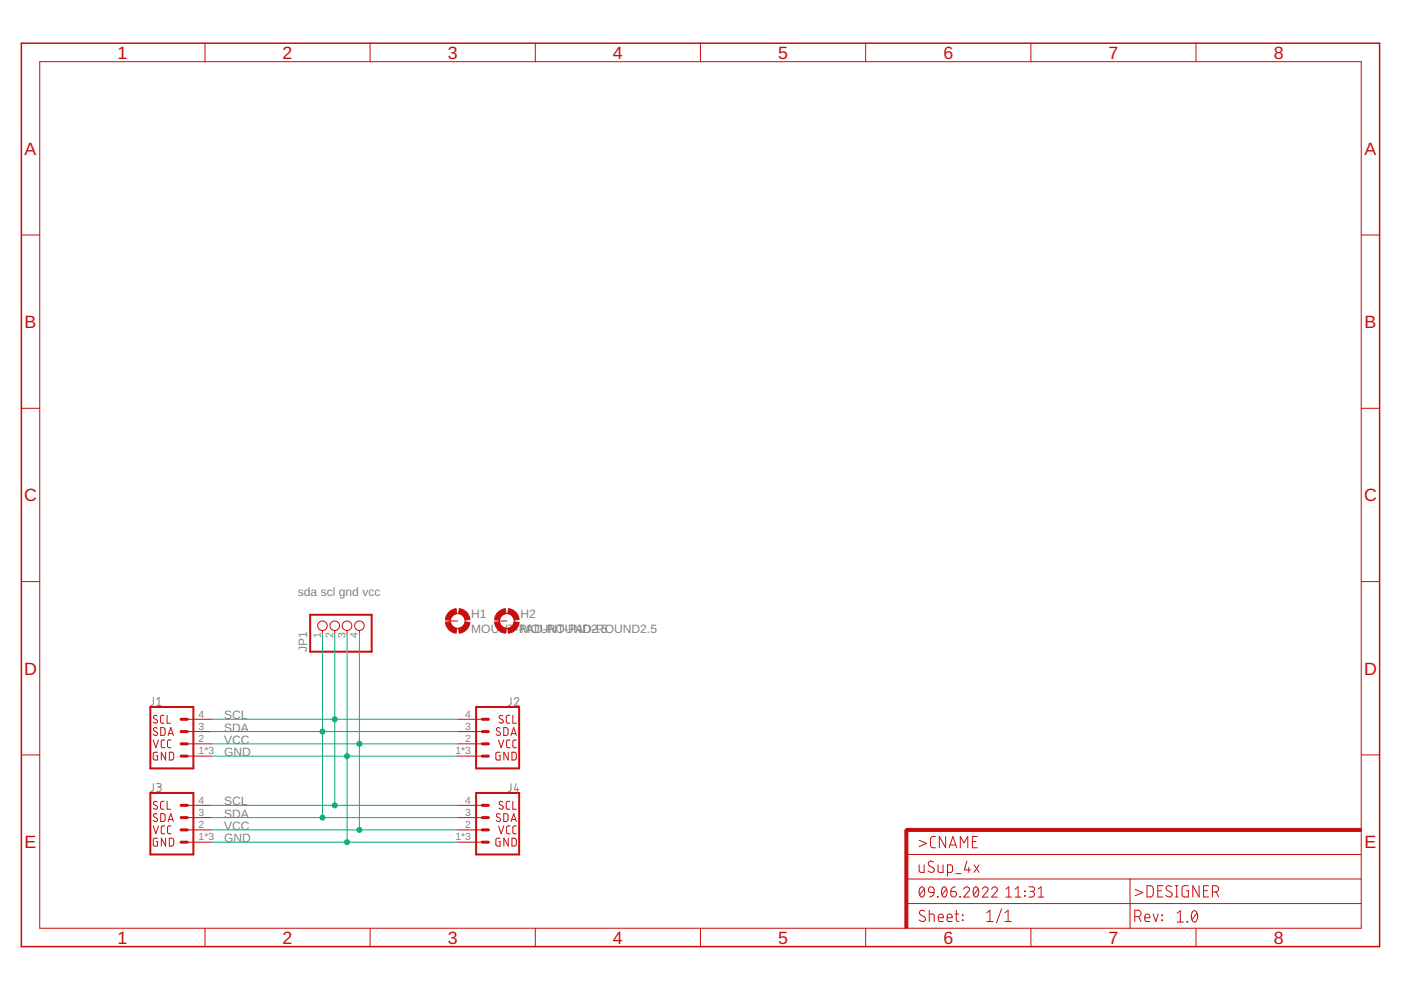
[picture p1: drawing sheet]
<svg xmlns="http://www.w3.org/2000/svg" width="297mm" height="210mm" viewBox="0 0 297 210" stroke-linecap="round" stroke-linejoin="round" font-family="sans-serif">
<path d="M32.5 147.9v1.4l-.5 .3M33.3 149.6h.9M33.3 148.3l.4-.4v1.7M108.4 147.9l-.1 1.4-.5 .3M109.1 148.3a.46 .46 0 0 1 .6-.4 .46 .46 0 0 1 .2 .7l-.8 1h.9M32.5 166.1v1.5l-.2 .2h-.3M33.3 166.1h.5a.37 .37 0 0 1 .4 .4 .37 .37 0 0 1-.4 .4h-.4M33.7 166.9a.46 .46 0 0 1 .5 .4 .46 .46 0 0 1-.5 .5h-.4M108.4 166.1l-.1 1.5-.2 .2h-.3M109.4 166.1l-.3 1.3h.9M109.7 167v.8" fill="none" stroke="#808080" stroke-width=".21"/>
<path d="M65.8 130.3h13v7.9h-13zM31.9 149.9h9.1v13h-9.1zM100.9 149.9h9.2v13h-9.2zM31.9 168.1h9.1v13.1h-9.1zM100.9 168.1h9.2v13.1h-9.2z" fill="none" stroke="#c90d0c" stroke-width=".42"/>
<g fill="none" stroke="#c90d0c" stroke-width=".63">
<path d="M38.4 155.1h1.3M38.4 157.7h1.3M38.4 152.5h1.3M102.3 155.1h1.2M102.3 157.7h1.2M102.3 152.5h1.2M38.4 160.3h1.3M38.4 176h1.3M38.4 173.4h1.3M38.4 178.6h1.3M38.4 170.8h1.3M102.3 160.3h1.2"/>
<path d="M102.3 176h1.2M102.3 173.4h1.2M102.3 178.6h1.2M102.3 170.8h1.2M193.5 176h-1.3v1.2"/>
</g>
<g fill="none" stroke="#c90d0c" stroke-width=".21">
<path d="M8.4 13.1h280.2v183.7h-280.2zM43.5 9.2v3.9M78.5 9.2v3.9M113.5 9.2v3.9M148.5 9.2v3.9M183.5 9.2v3.9M218.6 9.2v3.9M253.6 9.2v3.9M4.5 49.8h3.9M288.6 49.8h3.9M4.5 86.6h3.9M288.6 86.6h3.9"/>
<path d="M4.5 123.3h3.9M68.4 133.7v.6M71 133.7v.6M73.6 133.7v.6M76.2 133.7v.6M94.4 131.7h2.6M104.9 131.7h2.6M288.6 123.3h3.9M32.5 156.9l.5 1.6 .6-1.6M33.3 154.4l-.4-.1-.4 .3 .1 .3 .6 .3a.45 .45 0 0 1 0 .8 .45 .45 0 0 1-.7-.3M33.3 151.8l-.4-.1-.3 .1-.1 .2 .1 .3 .6 .3a.45 .45 0 0 1 0 .7 .45 .45 0 0 1-.7-.2M33.4 159.5h-.7l-.2 .2v1.2l.2 .2h.7v-.9h-.3"/>
<path d="M34.1 154.3h.6l.3 .3v1.1l-.3 .2h-.6zM34.8 151.7l-.7 .1-.1 .2 .1 1.1 .2 .2h.5M34.9 156.9h-.5l-.2 .3v1.1l.2 .2h.5M35.1 159.5v1.6l-.9-1.6v1.6M35.4 151.7v1.6h.8M35.6 155.9l.6-1.6 .6 1.6M35.8 155.5h.8M35.9 159.5h.7l.2 .3v.9l-.2 .4h-.7zM36.3 156.9h-.5l-.3 .3v1.1l.3 .2h.5M39.7 157.7h5.2M39.7 155.1h5.2M39.7 152.5h5.2"/>
<path d="M97 157.7h5.3M97 155.1h5.3M97 152.5h5.3M105.7 156.9l.6 1.6 .5-1.6M106 154.4l-.4-.1-.4 .3 .1 .3 .6 .3a.45 .45 0 0 1 0 .8 .45 .45 0 0 1-.7-.3M106 159.5h-.7l-.1 .2-.1 1.1 .2 .3h.7v-.9h-.2M106.6 151.8a.42 .42 0 0 0-.6-.1 .42 .42 0 0 0-.1 .6l.6 .3a.42 .42 0 0 1 .1 .7 .42 .42 0 0 1-.6-.1l-.2-.1M106.8 154.3h.6l.3 .3v1.1l-.3 .2h-.6zM107.8 159.5v1.6l-1-1.6v1.6M108.1 151.7l-.7 .1-.1 .2 .1 1.1 .2 .2h.5M108.1 156.9h-.5l-.2 .3v1.1l.2 .2h.5M108.4 155.9l.5-1.6 .6 1.6"/>
<path d="M108.5 155.5h.8M108.5 159.5h.7l.2 .3 .1 .9-.3 .4h-.7zM108.7 151.7v1.6h.8M109.5 156.9h-.5l-.3 .3 .1 1.1 .2 .2h.5M4.5 160.1h3.9M32.5 175.1l.5 1.7 .6-1.7M33.3 172.7l-.4-.2-.3 .1-.1 .3 .1 .2 .6 .4a.45 .45 0 0 1 0 .7 .45 .45 0 0 1-.7-.3M33.3 170.1l-.5-.2-.3 .4 .1 .2 .6 .4a.45 .45 0 0 1 0 .7 .45 .45 0 0 1-.7-.3M33.4 177.7h-.5l-.4 .2v1.1l.2 .4h.7v-.9h-.3M34.1 172.5l.6 .1 .3 .2v1.1l-.3 .2-.6 .1zM34.8 169.9h-.5l-.3 .4 .1 1 .2 .3h.5M34.9 175.1l-.5 .1-.2 .3v1.1l.2 .2h.5"/>
<path d="M35.1 177.7v1.7l-.9-1.7v1.7M35.4 169.9v1.7h.8M35.6 174.2l.6-1.7 .6 1.7M35.8 173.8h.8M35.9 177.7l.7 .1 .2 .2v.9l-.2 .5h-.7zM36.3 175.1l-.7 .1-.1 .3v1.1l.3 .2h.5M39.7 160.3h5.2M39.7 178.6h5.2M39.7 176h5.2M39.7 173.4h5.2M39.7 170.8h5.2M97 160.3h5.3"/>
<path d="M97 178.6h5.3M97 176h5.3M97 173.4h5.3M97 170.8h5.3M105.7 175.1l.6 1.7 .5-1.7M106 172.7l-.4-.2-.3 .1-.1 .3 .1 .2 .6 .4a.45 .45 0 0 1 0 .7 .45 .45 0 0 1-.7-.3M106 177.7h-.5l-.3 .2-.1 1.1 .2 .4h.7v-.9h-.2M106.6 170.1a.42 .42 0 0 0-.6-.2 .42 .42 0 0 0-.1 .6l.6 .4a.42 .42 0 0 1 .1 .6 .42 .42 0 0 1-.6 0l-.2-.2M106.8 172.5l.6 .1 .3 .2v1.1l-.3 .2-.6 .1zM107.8 177.7v1.7l-1-1.7v1.7M108.1 169.9h-.5l-.3 .4 .1 1 .2 .3h.5M108.1 175.1l-.6 .1-.1 .3v1.1l.2 .2h.5"/>
<path d="M108.4 174.2l.5-1.7 .6 1.7M108.5 173.8h.8M108.5 177.7l.7 .1 .2 .2 .1 .9-.3 .5h-.7zM108.7 169.9v1.7h.8M109.5 175.1l-.7 .1-.1 .3 .1 1.1 .2 .2h.5M194.9 178.2l1.6 .6-1.6 .7M198.4 177.4h-.8l-.3 .5v1.5l.4 .3h.7M200.5 177.4v2.3l-1.3-2.3v2.3M201.2 179.7l.8-2.3 .8 2.3M201.4 179.2h1.2M203.6 179.7v-2.3l.8 1.3 .8-1.3v2.3M206.2 178.4h.7"/>
<path d="M207.2 177.4h-1v2.3h1M288.6 160.1h3.9M43.5 196.8v3.9M78.5 196.8v3.9M113.5 196.8v3.9M148.5 196.8v3.9M183.5 196.8v3.9M192.2 191.6h96.4M192.2 186.4h96.4M192.2 181.2h96.4M194.9 183.4v1.3l.4 .3h.6v-1.6M195.1 188.2l.2-.1a.9 .9 0 0 1 .7 1.3v.3a.52 .52 0 0 1-.5 .5 .52 .52 0 0 1-.6-.5v-.9z"/>
<path d="M195.9 188.5l-.9 1.2M196.1 193.2a.6 .6 0 0 0-.9-.1 .6 .6 0 0 0 0 .9l.7 .4a.6 .6 0 0 1 .1 .9 .6 .6 0 0 1-.9-.1l-.2-.1M197 188.3l.5-.3 .5 .4v.8h-.7a.58 .58 0 0 1-.3-.9zM197 193.8l1 .1 .1 1.5M197 193v2.4M198 182.8a.6 .6 0 0 0-1-.1 .6 .6 0 0 0 .1 .9l.7 .4a.6 .6 0 0 1 .1 .9 .6 .6 0 0 1-.9-.1l-.3-.2M198 189.2l-.2 .7-.7 .3M198.8 190.1l.1 .1zM198.9 183.4v1.3l.4 .3h.6v-1.6M198.9 194.6h1.1a.55 .55 0 0 0-.4-.8 .55 .55 0 0 0-.7 .5l.2 1 .9 .1M199.9 188.2l.1-.1a.92 .92 0 0 1 .8 1.3l-.1 .3a.52 .52 0 0 1-.5 .5 .52 .52 0 0 1-.5-.5l-.1-.9zM200.7 188.5l-1 1.2"/>
<path d="M200.8 194.6h1.1a.55 .55 0 0 0-.4-.8 .55 .55 0 0 0-.7 .5l.1 1 1 .1M200.9 185h.6l.4-.3v-1.1l-.2-.2h-.8v2.4M201.6 189h.7a.6 .6 0 0 1 .5 .7 .6 .6 0 0 1-.7 .5 .6 .6 0 0 1-.5-.6zM202.5 193.8h.8M202.5 188l-.6 .3-.3 .7M202.7 185.2h1M202.8 193v2l.1 .3 .4 .1M203.5 190.1l.1 .1zM204 194l.2 .1zM204 195.1l.2 .1zM204.3 188.5a.59 .59 0 0 1 .9-.5 .59 .59 0 0 1 .2 1l-1.1 1.2h1.2M205 182.6l-.5 1.8h1.3"/>
<path d="M205.4 183.9v1.1M206.5 183.4l1.1 1.6M206.6 188.2l.1-.1a.92 .92 0 0 1 .8 1.3l-.1 .3a.52 .52 0 0 1-.5 .5 .52 .52 0 0 1-.5-.5l-.1-.9zM207.4 188.5l-1 1.2M207.6 183.4l-1.1 1.6M208.3 188.5a.59 .59 0 0 1 .8-.5 .59 .59 0 0 1 .2 1l-1 1.2h1.2M209.2 195.4h1.3M209.2 193.5l.7-.5v2.4M210.2 188.5a.6 .6 0 0 1 .9-.5 .6 .6 0 0 1 .2 1l-1.1 1.2h1.3M212.3 192.7l-1 3M213.1 195.4h1.3M213.1 193.5l.6-.5v2.4"/>
<path d="M213.3 190.2h1.2M213.3 188.5l.6-.5v2.2M215.2 190.2h1.3M215.2 188.5l.7-.5v2.2M217.2 188.9l.2 .2zM217.2 189.9l.2 .1zM218.1 188h.8a.49 .49 0 0 1 .5 .5 .49 .49 0 0 1-.5 .5h-.5M218.6 196.8v3.9M218.8 189a.6 .6 0 0 1 .5 .6 .6 .6 0 0 1-.5 .6h-.7M220.1 190.2h1.2M220.1 188.5l.6-.5v2.2M239.6 186.4v10.5"/>
<path d="M240.6 194.3a1.18 1.18 0 0 0 1.2-.2l.1-.4-.2-.6-1.1-.1v2.4M240.7 188.6l1.6 .7-1.6 .6M241.4 194.3l.5 1.1M242.7 194.6h1.1a.56 .56 0 0 0-.4-.8 .56 .56 0 0 0-.7 .5l.1 1 1 .1M243.2 187.8h.9l.3 .3 .1 .3-.1 1.5a1.18 1.18 0 0 1-1.2 .3zM244.5 193.8l.5 1.6 .6-1.6M245.5 188.8h.8M246.3 195.1l.2 .1zM246.3 194l.2 .1zM246.5 187.8h-1v2.4h1M248.4 188a.6 .6 0 0 0-.9-.1 .6 .6 0 0 0 0 .9l.7 .4a.6 .6 0 0 1 .1 .9 .6 .6 0 0 1-.9-.1l-.2-.2M249.2 187.8h.6"/>
<path d="M249.2 190.2h.6M249.5 187.8v2.4M249.6 193.6l.7-.5v2.4M249.6 195.5h1.3M251.7 195.4l.1 .1zM251.9 187.8h-.8a.51 .51 0 0 0-.5 .5v1.5l.4 .4h.9v-1.4h-.4M252.9 193.3l.1-.1a.67 .67 0 0 1 .7 .1 .67 .67 0 0 1 .2 .7 1.05 1.05 0 0 1-.8 1.5 1.71 1.71 0 0 1-.2-2.2zM253.6 196.8v3.9M253.8 193.6l-1.1 1.4M254.2 187.8v2.4l-1.3-2.4v2.4M255.2 188.8h.8M256.2 187.8h-1v2.4h1"/>
<path d="M257 189.1a1.18 1.18 0 0 0 1.3-.3l.1-.4-.3-.5-1.1-.1v2.4M257.9 189.1l.5 1.1"/>
<circle cx="68.4" cy="132.7" r="1.02"/>
<circle cx="71" cy="132.7" r="1.02"/>
<circle cx="73.6" cy="132.7" r="1.02"/>
<circle cx="76.2" cy="132.7" r="1.02"/>
<circle cx="97" cy="131.7" r="1.57"/>
<circle cx="107.5" cy="131.7" r="1.57"/>
</g>
<g fill="#c90d0c" stroke="#c90d0c" stroke-width=".21">
<path d="M191.9 176h.6v20.8h-.6z"/>
<path d="M192.2 175.6h96.4v.7h-96.4z"/>
</g>
<path d="M4.5 9.2h288v191.5h-288z" fill="none" stroke="#c90d0c" stroke-width=".32"/>
<g fill="#c90d0c" stroke="#c90d0c" stroke-width=".21">
<path d="M97.4 129.1a2.61 2.61 0 0 1 2.3 2.2l-1.1 .2-.5-1-.9-.4z" fill-rule="evenodd"/>
<path d="M95 129.9l.7-.5 1-.3 .1 1-.9 .4-.4 1-1.1-.2 .2-.6z" fill-rule="evenodd"/>
<path d="M94.4 132l1.1-.2 .4 1 .9 .4-.1 1.1a2.56 2.56 0 0 1-2.3-2.3z" fill-rule="evenodd"/>
<path d="M98.6 131.8l1.1 .2a2.6 2.6 0 0 1-2.3 2.3l-.2-1.1 .9-.4z" fill-rule="evenodd"/>
<path d="M107.8 129.1a2.56 2.56 0 0 1 2.3 2.2l-1.1 .2-.1-.4a1.51 1.51 0 0 0-1.2-1z" fill-rule="evenodd"/>
<path d="M105.5 129.9l.6-.5 1-.3 .2 1-.4 .1a1.51 1.51 0 0 0-1 1.3l-1-.2 .1-.6z" fill-rule="evenodd"/>
<path d="M104.9 132l1-.2 .1 .4a1.51 1.51 0 0 0 1.3 1l-.2 1.1a2.6 2.6 0 0 1-2.2-2.3z" fill-rule="evenodd"/>
<path d="M109 131.8l1.1 .2a2.61 2.61 0 0 1-2.3 2.3l-.1-1.1 .3-.1a1.51 1.51 0 0 0 1-1.3z" fill-rule="evenodd"/>
</g>
<path d="M68.4 134.3v39.1M71 134.3v36.5M73.6 134.3v44.3M76.2 134.3v41.7M44.9 152.5h52.1M44.9 155.1h52.1M44.9 157.7h52.1M44.9 170.8h52.1M44.9 173.4h52.1M44.9 160.3h52.1M44.9 178.6h52.1M44.9 176h52.1" fill="none" stroke="#0dab76" stroke-width=".21"/>
<g fill="#0dab76" stroke="#0dab76" stroke-width=".21">
<circle cx="71" cy="152.5" r=".53"/>
<circle cx="71" cy="170.8" r=".53"/>
<circle cx="68.4" cy="155.1" r=".53"/>
<circle cx="68.4" cy="173.4" r=".53"/>
<circle cx="73.6" cy="160.3" r=".53"/>
<circle cx="73.6" cy="178.6" r=".53"/>
<circle cx="76.2" cy="157.7" r=".53"/>
<circle cx="76.2" cy="176" r=".53"/>
</g>
<g font-size="3.8" fill="#c90d0c">
<text x="24.9" y="12.5">1</text>
<text x="59.9" y="12.5">2</text>
<text x="94.9" y="12.5">3</text>
<text x="130" y="12.5">4</text>
<text x="165" y="12.5">5</text>
<text x="200" y="12.5">6</text>
<text x="235" y="12.5">7</text>
<text x="270.1" y="12.5">8</text>
<text x="5.2" y="32.8">A</text>
<text x="289.3" y="32.8">A</text>
<text x="5.2" y="69.5">B</text>
<text x="289.3" y="69.5">B</text>
<text x="5.1" y="106.3">C</text>
<text x="289.2" y="106.3">C</text>
<text x="5.1" y="143">D</text>
<text x="289.2" y="143">D</text>
<text x="5.2" y="179.8">E</text>
<text x="289.3" y="179.8">E</text>
<text x="24.9" y="200.1">1</text>
<text x="59.9" y="200.1">2</text>
<text x="94.9" y="200.1">3</text>
<text x="130" y="200.1">4</text>
<text x="165" y="200.1">5</text>
<text x="200" y="200.1">6</text>
<text x="235" y="200.1">7</text>
<text x="270.1" y="200.1">8</text>
</g>
<g font-size="2.6" fill="#808080">
<text x="63.2" y="126.4">sda scl gnd vcc</text>
<text x="99.9" y="131.1">H1</text>
<text x="110.3" y="131.1">H2</text>
<text x="99.9" y="134.2">MOUNT-PAD-ROUND2.5</text>
<text x="110.3" y="134.2">MOUNT-PAD-ROUND2.5</text>
<text x="65.1" y="138.2" transform="rotate(-90 65.1 138.2)">JP1</text>
<text x="47.5" y="152.5">SCL</text>
<text x="47.5" y="155.1">SDA</text>
<text x="47.5" y="160.3">GND</text>
<text x="47.5" y="157.7">VCC</text>
<text x="47.5" y="170.7">SCL</text>
<text x="47.5" y="173.3">SDA</text>
<text x="47.5" y="178.6">GND</text>
<text x="47.5" y="176">VCC</text>
</g>
<g font-size="2.2" fill="#808080">
<text x="68" y="135.3" transform="rotate(-90 68 135.3)">1</text>
<text x="70.6" y="135.3" transform="rotate(-90 70.6 135.3)">2</text>
<text x="73.2" y="135.3" transform="rotate(-90 73.2 135.3)">3</text>
<text x="75.8" y="135.3" transform="rotate(-90 75.8 135.3)">4</text>
<text x="42.1" y="154.7">3</text>
<text x="42.1" y="152.1">4</text>
<text x="98.6" y="154.7">3</text>
<text x="98.6" y="152.1">4</text>
<text x="42.1" y="160">1*3</text>
<text x="42.1" y="157.3">2</text>
<text x="96.6" y="160">1*3</text>
<text x="98.6" y="157.3">2</text>
<text x="42.1" y="173">3</text>
<text x="42.1" y="170.4">4</text>
<text x="98.6" y="173">3</text>
<text x="98.6" y="170.4">4</text>
<text x="42.1" y="178.2">1*3</text>
<text x="42.1" y="175.6">2</text>
<text x="96.6" y="178.2">1*3</text>
<text x="98.6" y="175.6">2</text>
</g>
</svg>
